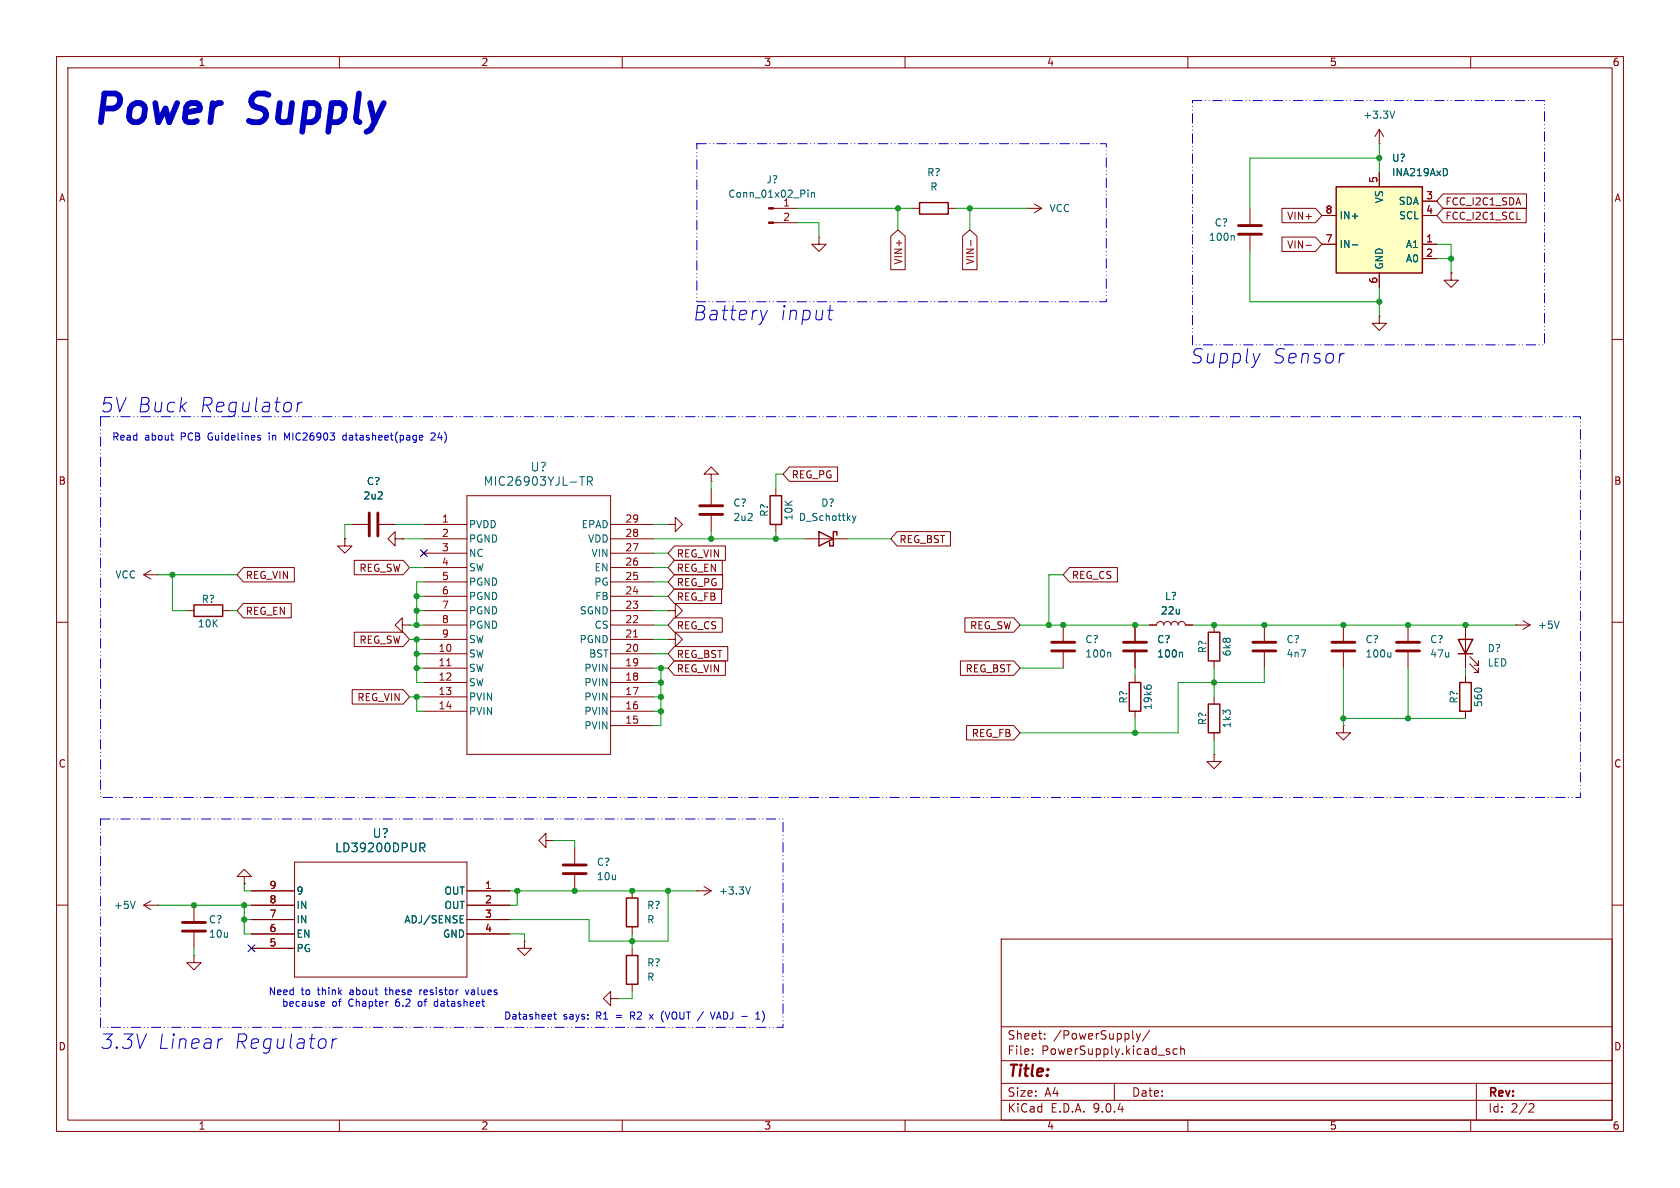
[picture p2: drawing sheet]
<svg xmlns="http://www.w3.org/2000/svg" width="297mm" height="210mm" viewBox="0 0 297 210" stroke-linecap="round" stroke-linejoin="round" font-family="sans-serif">
<g fill="none" stroke="#840000" stroke-width=".18">
<path d="M10 10h277v190h-277zM12 12h273v186h-273zM60 10v2M110 10v2M160 10v2M210 10v2M260 10v2M161.3 36.8h1.3M167.6 36.8h1.3M181.6 36.8h.1M181.6 36.8h2.5M182.9 36.1l1.2 .7"/>
<path d="M184.1 36.8l-1.2 .8M221 36.8v2.8M243.8 25.4h.1M243.8 22.9l-.7 1.2M243.8 22.9l.8 1.2M243.8 22.9v2.5M221 41.7v2.8M243.8 55.9v1.3h1.3l-1.3 1.2-1.2-1.2h1.2M243.8 55.9h.1M10 60h2M285 60h2M61 95.3v1.2h1.2l-1.2 1.3-1.3-1.3h1.3"/>
<path d="M61 95.3h.1M62.2 92.7h2.8M67.1 92.7h2.7M69.8 95.3v-1.3l-1.2 1.3 1.2 1.2v-1.2h1.3M71.1 95.3h.1M74.5 97.4l.8 .8M74.9 92.7h7.6M74.9 95.3h7.6M74.9 97.8h7.6M75.3 97.4l-.8 .8M82.5 87.6h25.4v45.8h-25.4zM107.9 92.7h7.7"/>
<path d="M107.9 95.3h7.7M107.9 97.8h7.7M118.1 92.7h1.3v1.3l1.2-1.3-1.2-1.3v1.3M118.1 92.7h.1M125.7 83.8h1.3l-1.3-1.2-1.2 1.2h1.2v1.3M125.7 85.1h.1M125.7 86.4v2.8M125.7 91.2v2.8M137.2 86.4v1.2M137.2 92.7v1.3M142.2 95.3h7.7M10 110h2"/>
<path d="M25.4 101.6l1.3 .8M25.4 101.6h2.5M26.7 100.8l-1.3 .8M27.9 101.6h.1M33 108h1.3M39.4 108h1.2M71.1 110.5v-1.3l-1.3 1.3 1.3 1.3v-1.3h1.3M72.4 110.5h.1M74.9 108h7.6M74.9 110.5h7.6M74.9 100.3h7.6M74.9 102.9h7.6"/>
<path d="M74.9 105.4h7.6M74.9 113h7.6M74.9 115.6h7.6M74.9 118.1h7.6M107.9 108h7.7M107.9 110.5h7.7M107.9 100.3h7.7M107.9 102.9h7.7M107.9 105.4h7.7M107.9 113h7.7M107.9 115.6h7.7M107.9 118.1h7.7"/>
<path d="M118.1 108h1.3v1.2l1.2-1.2-1.2-1.3v1.3M118.1 108h.1M118.1 113h1.3v1.3l1.2-1.3-1.2-1.2v1.2M118.1 113h.1M188 110.5v2.8M188 115.3v2.8M200.7 110.5v2.8M200.7 115.3v2.8M200.7 119.4v1.3M203.2 110.5h1.3a.64 .64 0 0 1 .6-.6 .64 .64 0 0 1 .6 .6 .64 .64 0 0 1 .7-.6 .64 .64 0 0 1 .6 .6 .64 .64 0 0 1 .6-.6 .64 .64 0 0 1 .7 .6 .64 .64 0 0 1 .6-.6 .64 .64 0 0 1 .6 .6h1.3M237.5 110.5v2.8M237.5 115.3v2.8"/>
<path d="M248.9 110.5v2.8M248.9 115.3v2.8M259.1 110.5v7.6M259.1 119.4v1.3M259.8 117.3l1.6 1.6v-.8v.8h-.8M259.8 116.1l1.6 1.5v-.8v.8h-.8M285 110h2M74.9 120.7h7.6M74.9 123.2h7.6M74.9 125.7h7.6M107.9 120.7h7.7M107.9 123.2h7.7"/>
<path d="M107.9 125.7h7.7M107.9 128.3h7.7M200.7 125.7v1.3M214.6 133.4v1.2h1.3l-1.3 1.3-1.2-1.3h1.2M214.6 133.4h.1M214.6 123.2v1.3M214.6 129.5v1.3M237.5 128.3v1.2h1.3l-1.3 1.3-1.3-1.3h1.3M237.5 128.3h.1M259.1 125.7v1.3M26.7 159.3l-1.3 .7M43.2 154.9h-1.3l1.3-1.2 1.2 1.2h-1.2v1.3"/>
<path d="M43.2 156.2h.1M44.4 157.5h7.7M52.1 152.4h30.4v20.3h-30.4zM82.5 157.5h7.7M96.5 148.6v1.3l-1.3-1.3 1.3-1.3v1.3h1.3M97.8 148.6h.1M101.6 149.9v2.8M101.6 154.7v2.8M111.8 157.5v1.3M123.2 157.5h.1M123.2 157.5h2.5M124.5 156.7l1.2 .8"/>
<path d="M125.7 157.5l-1.2 .7M10 160h2M25.4 160h2.5M25.4 160l1.3 .8M27.9 160h.1M34.3 168.9v1.3h-1.3l1.3 1.3 1.3-1.3h-1.3M34.3 168.9h.1M34.3 160v2.8M34.3 164.8v2.8M44.4 160h7.7M44.4 162.6h7.7M44.4 165.1h7.7"/>
<path d="M44.4 167.6h7.7M82.5 160h7.7M82.5 162.6h7.7M82.5 165.1h7.7M92.7 166.4v1.2h-1.3l1.3 1.3 1.3-1.3h-1.3M92.7 166.4h.1M107.9 176.5v1.3l-1.2-1.3 1.2-1.2v1.2h1.3M109.2 176.5h.1M111.8 163.8v1.3M111.8 167.6v1.3M111.8 174v1.3M177 166h108v32h-108z"/>
<path d="M285 160h2M60 198v2M110 198v2M160 198v2M177 194.5h108M177 191.5h108M177 187.5h108M177 181.5h108M182.5 186.3v.1M182.5 185.5v.1M184.7 183.6v.1M184.7 182.8v.1"/>
<path d="M197 191.5v3M200.9 182.7l.3 1M201.2 183.7l-.1 .4-.2 .1M201.6 182.7l-.4 1M203.2 182.1l-1.2 2M208.1 185.5l-.4-.1-.3 .3v.4l.1 .2h.6M208.7 185.5l.3-.1 .3 .1 .1 .9M208.7 184.9v1.5M210 198v2M260 198v2M261 191.5v6.5M270.5 195.1l.5 .1 .2 .3-1 1.1h1"/>
</g>
<path d="M162.6 35.8h5v2h-5zM136.1 87.6h2.1v5.1h-2.1zM144.8 94l2.5 1.3-2.5 1.2zM148 94.6v-.6h-.7v2.5h-.6v-.6M34.3 106.9h5.1v2.1h-5.1zM257.8 113h2.5l-1.2 2.6zM257.8 115.6h2.5M199.6 120.7h2.1v5h-2.1zM213.6 124.5h2v5h-2zM258.1 120.7h2v5h-2zM110.7 158.8h2.1v5h-2.1zM110.7 168.9h2.1v5.1h-2.1z" fill="none" stroke="#840000" stroke-width=".25"/>
<g fill="none" stroke="#840000" stroke-width=".51">
<path d="M218.9 39.9h4.1M218.9 41.4h4.1M65.3 90.7v4M66.8 90.7v4M123.7 90.9h4.1M123.7 89.4h4.1M185.9 115.1h4.1M185.9 113.5h4.1M198.6 115.1h4.1M198.6 113.5h4.1M235.5 115.1h4M235.5 113.5h4"/>
<path d="M246.9 115.1h4.1M246.9 113.5h4.1M99.6 152.9h4M99.6 154.4h4M32.3 163.1h4M32.3 164.6h4"/>
</g>
<g fill="none" stroke="#006464" stroke-width=".18">
<path d="M246.6 19.6l-.5 1.3M218 41.6l.2 .2v.7M102.5 84.3h.8M103.8 85.1l.8-.1 .1-.2-.1-.4-.2-.1h-.6v1.5M104.2 85.1l.5 .7M150.7 91.2l.3 .8M151 92l-.3 .4M151.3 91.2l-.3 .8M196.2 115.3l.2 .2v.6M208.9 115.3l.2 .2v.6M245.9 115.3v.8M245.9 116l-.2 .1"/>
<path d="M202.3 121.2v.3M202.7 121.3l.3-.2h.3l.2 .2M23.9 159.3l-.4 1.3M74.2 149h.6l.3 .3-.1 .5h-.8M74.6 149.8l.5 .8M132.7 156.8l-.4 1.3M81.3 162.5h.5M81.3 163.1h.7M81.3 161.9h.7"/>
</g>
<path d="M79 117.7h.7M112 112.6h.7" fill="none" stroke="#a90000" stroke-width=".18"/>
<path d="M236.2 33h15.3v15.3h-15.3z" fill="#ffffc2"/>
<path d="M236.2 33h15.3v15.3h-15.3zM213.6 111.8h2v5h-2z" fill="none" stroke="#840000" stroke-width=".25"/>
<g fill="none" stroke="#840000" stroke-width=".18">
<path d="M136.8 36.8h4.2M136.8 39.4h4.2M226.6 36.8h6l1.1 1.3-1.1 1.3h-6zM233.7 38.1h2.5M243.8 30.5v2.5M251.5 38.1h2.5M251.5 35.6h2.5M255.1 36.8h14.7v2.6h-14.7l-1.1-1.3zM255.1 34.3h14.8v2.5h-14.8l-1.1-1.2zM144.8 41.9v1.3h1.2l-1.2 1.3-1.3-1.3h1.3M144.8 41.9h.1M157.5 41.8l1.2-1.2 1.3 1.2v5.9h-2.5z"/>
<path d="M170.2 41.8l1.2-1.2 1.3 1.2v5.9h-2.5zM171.6 42.5v.9M226.6 41.9h6l1.1 1.3-1.1 1.3h-6zM230.9 43.4h.9M233.7 43.2h2.5M243.8 48.3v2.5M251.5 43.2h2.5M251.5 45.7h2.5M256.5 48.3v1.2h1.3l-1.3 1.3-1.2-1.3h1.2M256.5 48.3h.1M61 95.3h.1M62.2 92.7h2.8"/>
<path d="M62.6 99.1h8.7l1.1 1.2-1.1 1.3h-8.7zM67.1 92.7h2.7M71.1 95.3h.1M119.2 99.1h8.5v2.5h-8.5l-1.1-1.3zM119.2 96.5h9v2.6h-9l-1.1-1.3zM139.5 82.5h8.6v2.6h-8.6l-1.1-1.3zM158.6 94h9.4v2.5h-9.4l-1.1-1.2zM43 100.3h9v2.6h-9l-1.1-1.3zM43 106.7h8.5v2.5h-8.5l-1.1-1.2zM62.6 111.8h8.7l1.1 1.2-1.1 1.3h-8.7zM119.2 104.1h8.4v2.6h-8.4l-1.1-1.3zM119.2 114.3h9.5v2.5h-9.5l-1.1-1.2z"/>
<path d="M119.2 109.2h8.5v2.6h-8.5l-1.1-1.3zM119.2 101.6h8.6v2.5h-8.6l-1.1-1.2zM119.2 116.8h9v2.6h-9l-1.1-1.3zM169.8 116.8h9.4l1.1 1.3-1.1 1.3h-9.4zM170.6 109.2h8.6l1.1 1.3-1.1 1.3h-8.6zM189.1 100.3h8.4v2.6h-8.4l-1.1-1.3zM200.7 110.5v2.8M200.7 115.3v2.8M203.2 110.5h1.3M209.5 110.5h1.3M214.6 110.5v1.3M214.6 116.8v1.3"/>
<path d="M223.5 110.5v2.8M223.5 115.3v2.8M268 110.5h.1M268 110.5h2.5M269.2 109.7l1.3 .8M270.5 110.5l-1.3 .8M62.3 121.9h9l1.1 1.3-1.1 1.3h-9zM170.9 128.3h8.3l1.1 1.2-1.1 1.3h-8.3zM43.2 156.2h.1M44.4 157.5h7.7M82.5 157.5h7.7M44.4 160h7.7"/>
<path d="M44.4 162.6h7.7M44.4 165.1h7.7M44.4 167.6h7.7M82.5 160h7.7M82.5 162.6h7.7M82.5 165.1h7.7"/>
</g>
<g fill="none" stroke="#006464" stroke-width=".18">
<path d="M142.8 33.6v.1M142.8 34v.9M143.4 34v.9M143.4 34.1l.2-.1 .3 .1 .1 .8M255.6 29.9l.3 .4-.3 .7M239.1 43.3h.9M208.9 115.3l.2 .2v.6M275.6 109.8l-.4 1.3M74.2 149h.6l.3 .3-.1 .5h-.8M74.6 149.8l.5 .8M81.3 162.5h.5M81.3 163.1h.7"/>
<path d="M81.3 161.9h.7"/>
</g>
<g fill="#840000" stroke="#840000" stroke-width=".18">
<path d="M135.9 36.7h.9v.3h-.9z"/>
<path d="M135.9 39.2h.9v.3h-.9z"/>
</g>
<path d="M221.5 115.1h4.1M221.5 113.5h4.1" fill="none" stroke="#840000" stroke-width=".51"/>
<g fill="none" stroke="#009600" stroke-width=".18">
<path d="M141 36.8h20.3M141 39.4h3.8v2.5M158.7 36.8v3.8M168.9 36.8h12.7M171.4 36.8v3.8M243.8 25.4v5.1M243.8 27.9h-22.8v8.9M221 44.5v8.8h22.8M243.8 50.8v5.1M254 45.7h2.5M254 43.2h2.5v5.1M62.2 92.7h-1.2v2.6"/>
<path d="M69.8 92.7h5.1M71.1 95.3h3.8M115.6 95.3h26.6M115.6 97.8h2.5M115.6 92.7h2.5M125.7 85.1v1.3M125.7 94v1.3M137.2 94v1.3M138.4 83.8h-1.2v2.6M149.9 95.3h7.6M27.9 101.6h14M30.5 101.6v6.4h2.5"/>
<path d="M40.6 108h1.3M72.4 113h2.5M72.4 110.5h2.5M72.4 100.3h2.5M73.7 113v7.7h1.2M73.7 118.1h1.2M73.7 115.6h1.2M73.7 108h1.2M73.7 105.4h1.2M74.9 102.9h-1.2v7.6M115.6 113h2.5M115.6 110.5h2.5"/>
<path d="M115.6 118.1h2.5M115.6 115.6h2.5M115.6 108h2.5M115.6 102.9h2.5M115.6 105.4h2.5M115.6 100.3h2.5M116.8 118.1v10.2h-1.2M180.3 110.5h22.9M180.3 118.1h7.7M188 101.6h-2.6v8.9M200.7 118.1v1.3M210.8 110.5h57.2"/>
<path d="M214.6 118.1v5.1M223.5 118.1v2.6h-15.2v8.8h-28M237.5 118.1v10.2M248.9 118.1v8.9M259.1 118.1v1.3M72.4 123.2h2.5M73.7 123.2v2.5h1.2M115.6 125.7h1.2M115.6 123.2h1.2M115.6 120.7h1.2M200.7 127v2.5M214.6 130.8v2.6"/>
<path d="M237.5 127h21.6M43.2 156.2v1.3h1.2M90.2 157.5h33M91.4 157.5v2.5h-1.2M97.8 148.6h3.8v1.3M118.1 157.5v8.9h-14v-3.8h-13.9M27.9 160h16.5M34.3 167.6v1.3M43.2 162.6h1.2M43.2 160v5.1h1.2M90.2 165.1h2.5v1.3M111.8 165.1v2.5"/>
<path d="M111.8 175.3v1.2h-2.6"/>
</g>
<path d="M74.3 97.2l1.2 1.2M75.5 97.2l-1.2 1.2M43.8 167l1.3 1.2M45.1 167l-1.3 1.2" fill="none" stroke="#000084" stroke-width=".18"/>
<g fill="none" stroke="#0000c2" stroke-width=".18">
<path d="M135.7 54.8l-.8 1.7M146.3 54.8h1M146.8 56.5h.3M30.2 77h.5M30.5 77.8h.2M45.9 77.4l.2 .2-.2 .2M45.9 77h.1M50.7 77.4l-.4-.9v1.3M52.7 71.1l-.2 1.7M53.4 71.1a.75 .75 0 0 0-.8 .5M61.1 77h-.4l-.1 .2 .1 .5 .4 .1M74.2 77h.4l.1 .3-.6 .1"/>
<path d="M74.2 77.7h.5M76.8 76.6l-.4-.1-.2 .2M76.9 77.1l-.8 .7h.8M56.9 177l.4 .1 .1 .2-.6 .2M57.3 177.8l-.4 .1M74.2 175v.8M74.5 175l-.3 .2M76.9 177.1l-.1 .2 .1 .5M82.3 175l.3 .8 .3-.8M97.9 179.3h.5M98.1 178.9v1.1l.3 .2M114.8 179.3l.7 .9"/>
<path d="M115.5 179.3l-.7 .9M117.3 178.7l-.3 .6M125.6 178.9l.4 1.3 .4-1.3M133.6 179.3l.4-.4v1.3M134.8 178.7a1.46 1.46 0 0 1 0 1.9M39.1 183.6h.2M58.8 183.6l-.2 1.7M59.5 183.6a.75 .75 0 0 0-.7 .5M117 180.1l.3 .5M133.6 180.2h.7"/>
</g>
<path d="M210.8 17.8h62.2v43.2h-62.2zM123.2 25.4h72.4v27.9h-72.4zM17.8 73.7h261.6v67.3h-261.6zM17.8 144.8h120.6v36.8h-120.6z" fill="none" stroke="#0000c2" stroke-width=".18" stroke-dasharray="1.7 .6 0 .6 0 .6"/>
<g fill="#009600" stroke="#009600" stroke-width=".18">
<circle cx="30.5" cy="101.6" r=".46"/>
<circle cx="43.2" cy="162.6" r=".46"/>
<circle cx="43.2" cy="160" r=".46"/>
<circle cx="34.3" cy="160" r=".46"/>
<circle cx="73.7" cy="123.2" r=".46"/>
<circle cx="73.7" cy="118.1" r=".46"/>
<circle cx="116.8" cy="125.7" r=".46"/>
<circle cx="73.7" cy="108" r=".46"/>
<circle cx="73.7" cy="105.4" r=".46"/>
<circle cx="101.6" cy="157.5" r=".46"/>
<circle cx="91.4" cy="157.5" r=".46"/>
<circle cx="111.8" cy="166.4" r=".46"/>
<circle cx="111.8" cy="157.5" r=".46"/>
<circle cx="118.1" cy="157.5" r=".46"/>
<circle cx="116.8" cy="123.2" r=".46"/>
<circle cx="116.8" cy="120.7" r=".46"/>
<circle cx="116.8" cy="118.1" r=".46"/>
<circle cx="137.2" cy="95.3" r=".46"/>
<circle cx="243.8" cy="27.9" r=".46"/>
<circle cx="256.5" cy="45.7" r=".46"/>
<circle cx="158.7" cy="36.8" r=".46"/>
<circle cx="171.4" cy="36.8" r=".46"/>
<circle cx="243.8" cy="53.3" r=".46"/>
<circle cx="125.7" cy="95.3" r=".46"/>
<circle cx="73.7" cy="110.5" r=".46"/>
<circle cx="73.7" cy="113" r=".46"/>
<circle cx="73.7" cy="115.6" r=".46"/>
<circle cx="237.5" cy="110.5" r=".46"/>
<circle cx="223.5" cy="110.5" r=".46"/>
<circle cx="248.9" cy="127" r=".46"/>
<circle cx="259.1" cy="110.5" r=".46"/>
<circle cx="214.6" cy="110.5" r=".46"/>
<circle cx="237.5" cy="127" r=".46"/>
<circle cx="248.9" cy="110.5" r=".46"/>
<circle cx="214.6" cy="120.7" r=".46"/>
<circle cx="200.7" cy="129.5" r=".46"/>
<circle cx="200.7" cy="110.5" r=".46"/>
<circle cx="188" cy="110.5" r=".46"/>
<circle cx="185.4" cy="110.5" r=".46"/>
</g>
<g font-size="7.1" fill="#0000c2">
<text x="15.6" y="23.4">Power</text>
<text x="44" y="23.4">Supply</text>
</g>
<g font-size="3.5" fill="#0000c2">
<text x="122.4" y="56.9">Battery</text>
<text x="137.8" y="56.9">input</text>
<text x="210.4" y="64.5">Supply</text>
<text x="224.8" y="64.5">Sensor</text>
<text x="17.7" y="73.1">5V Buck</text>
<text x="35.1" y="73.1">Regulator</text>
<text x="17.6" y="185.7">3.3V Linear</text>
<text x="41.3" y="185.7">Regulator</text>
</g>
<text font-size="2.8" fill="#840000" x="178" y="190.9">Title:</text>
<g font-size="2.1" fill="#006464">
<text x="93.7" y="83.5">U?</text>
<text x="85.4" y="86.1">MIC26903YJL-TR</text>
<text x="65.8" y="148.3">U?</text>
<text x="59.1" y="150.9">LD39200DPUR</text>
</g>
<g font-size="2.1" fill="#840000">
<text x="178" y="184">Sheet:</text>
<text x="186.2" y="184">/PowerSupply/</text>
<text x="178" y="186.7">File:</text>
<text x="184.1" y="186.7">PowerSupply.kicad_sch</text>
<text x="178" y="196.9">KiCad</text>
<text x="178" y="194.1">Size:</text>
<text x="184.7" y="194.1">A4</text>
<text x="185.7" y="196.9">E.D.A.</text>
<text x="193.3" y="196.9">9.0.4</text>
<text x="200" y="194.1">Date:</text>
<text x="263" y="194.3">Rev:</text>
<text x="263" y="196.9">Id:</text>
<text x="267.1" y="196.9">2/2</text>
</g>
<g font-size="1.8" fill="#840000">
<text x="35" y="11.9">1</text>
<text x="85" y="11.9">2</text>
<text x="135" y="11.9">3</text>
<text x="185" y="11.9">4</text>
<text x="235" y="11.9">5</text>
<text x="285" y="11.9">6</text>
<text x="10.3" y="35.9">A</text>
<text x="285.3" y="35.9">A</text>
<text x="227.5" y="39.1">VIN+</text>
<text x="255.4" y="39.1">FCC_I2C1_SCL</text>
<text x="255.4" y="36.5">FCC_I2C1_SDA</text>
<text x="159.7" y="46.9" transform="rotate(-90 159.7 46.9)">VIN+</text>
<text x="172.4" y="46.9" transform="rotate(-90 172.4 46.9)">VIN-</text>
<text x="227.5" y="44.1">VIN-</text>
<text x="10.3" y="85.9">B</text>
<text x="139.9" y="84.8">REG_PG</text>
<text x="285.3" y="85.9">B</text>
<text x="63.4" y="101.3">REG_SW</text>
<text x="119.5" y="101.3">REG_EN</text>
<text x="119.5" y="98.7">REG_VIN</text>
<text x="158.9" y="96.2">REG_BST</text>
<text x="43.3" y="102.6">REG_VIN</text>
<text x="119.5" y="106.4">REG_FB</text>
<text x="119.5" y="103.8">REG_PG</text>
<text x="189.4" y="102.6">REG_CS</text>
<text x="43.3" y="108.9">REG_EN</text>
<text x="63.4" y="114">REG_SW</text>
<text x="119.5" y="111.4">REG_CS</text>
<text x="171.4" y="111.4">REG_SW</text>
<text x="119.5" y="116.5">REG_BST</text>
<text x="119.5" y="119.1">REG_VIN</text>
<text x="170.6" y="119.1">REG_BST</text>
<text x="63.1" y="124.1">REG_VIN</text>
<text x="171.7" y="130.5">REG_FB</text>
<text x="10.3" y="135.9">C</text>
<text x="285.3" y="135.9">C</text>
<text x="10.3" y="185.9">D</text>
<text x="285.3" y="185.9">D</text>
<text x="35" y="199.9">1</text>
<text x="85" y="199.9">2</text>
<text x="135" y="199.9">3</text>
<text x="185" y="199.9">4</text>
<text x="235" y="199.9">5</text>
<text x="285" y="199.9">6</text>
</g>
<g font-size="1.8" fill="#006464">
<text x="240.9" y="21.2">+3.3V</text>
<text x="246" y="28.8">U?</text>
<text x="128.7" y="35.2">Conn_01x02_Pin</text>
<text x="135.4" y="32.6">J?</text>
<text x="163.8" y="31.3">R?</text>
<text x="164.4" y="33.9">R</text>
<text x="246" y="31.3">INA219AxD</text>
<text x="138.4" y="36.6">1</text>
<text x="185.4" y="37.7">VCC</text>
<text x="214.6" y="40.2">C?</text>
<text x="236.7" y="39">IN+</text>
<text x="244.7" y="36" transform="rotate(-90 244.7 36)">VS</text>
<text x="247.2" y="36.4">SDA</text>
<text x="247.2" y="39">SCL</text>
<text x="213.6" y="42.8">100n</text>
<text x="236.7" y="44">IN-</text>
<text x="244.7" y="47.8" transform="rotate(-90 244.7 47.8)">GND</text>
<text x="248.5" y="44">A1</text>
<text x="248.5" y="46.6">A0</text>
<text x="64.2" y="88.5">2u2</text>
<text x="64.8" y="86">C?</text>
<text x="129.5" y="89.8">C?</text>
<text x="145.1" y="89.8">D?</text>
<text x="82.8" y="93.6">PVDD</text>
<text x="102.7" y="93.6">EPAD</text>
<text x="129.5" y="92.3">2u2</text>
<text x="136" y="91.5" transform="rotate(-90 136 91.5)">R?</text>
<text x="140.3" y="92.1" transform="rotate(-90 140.3 92.1)">10K</text>
<text x="141.1" y="92.3">D_Schottky</text>
<text x="82.8" y="96.1">PGND</text>
<text x="82.8" y="98.7">NC</text>
<text x="82.8" y="101.2">SW</text>
<text x="103.9" y="96.1">VDD</text>
<text x="104.5" y="98.7">VIN</text>
<text x="105" y="101.2">EN</text>
<text x="20.3" y="102.5">VCC</text>
<text x="35.5" y="106.8">R?</text>
<text x="82.8" y="103.7">PGND</text>
<text x="82.8" y="106.3">PGND</text>
<text x="105" y="103.7">PG</text>
<text x="105.1" y="106.3">FB</text>
<text x="205.8" y="106.3">L?</text>
<text x="34.9" y="111.1">10K</text>
<text x="82.8" y="108.8">PGND</text>
<text x="82.8" y="111.4">PGND</text>
<text x="82.8" y="113.9">SW</text>
<text x="102.4" y="113.9">PGND</text>
<text x="102.4" y="108.8">SGND</text>
<text x="105" y="111.4">CS</text>
<text x="191.8" y="113.9">C?</text>
<text x="204.5" y="113.9">C?</text>
<text x="205.1" y="108.8">22u</text>
<text x="227.3" y="113.9">C?</text>
<text x="241.3" y="113.9">C?</text>
<text x="252.7" y="113.9">C?</text>
<text x="271.8" y="111.4">+5V</text>
<text x="82.8" y="116.4">SW</text>
<text x="82.8" y="119">SW</text>
<text x="103.2" y="119">PVIN</text>
<text x="104" y="116.4">BST</text>
<text x="191.8" y="116.4">100n</text>
<text x="204.5" y="116.4">100n</text>
<text x="213.5" y="115.6" transform="rotate(-90 213.5 115.6)">R?</text>
<text x="217.8" y="116.1" transform="rotate(-90 217.8 116.1)">6k8</text>
<text x="227.3" y="116.4">4n7</text>
<text x="241.3" y="116.4">100u</text>
<text x="252.7" y="116.4">47u</text>
<text x="262.9" y="118">LED</text>
<text x="262.9" y="115.5">D?</text>
<text x="82.8" y="121.5">SW</text>
<text x="82.8" y="124.1">PVIN</text>
<text x="103.2" y="121.5">PVIN</text>
<text x="103.2" y="124.1">PVIN</text>
<text x="199.5" y="124.5" transform="rotate(-90 199.5 124.5)">R?</text>
<text x="203.8" y="125.6" transform="rotate(-90 203.8 125.6)">19k6</text>
<text x="257.9" y="124.5" transform="rotate(-90 257.9 124.5)">R?</text>
<text x="262.2" y="125.1" transform="rotate(-90 262.2 125.1)">560</text>
<text x="82.8" y="126.6">PVIN</text>
<text x="103.2" y="126.6">PVIN</text>
<text x="103.2" y="129.1">PVIN</text>
<text x="213.5" y="128.3" transform="rotate(-90 213.5 128.3)">R?</text>
<text x="217.8" y="128.8" transform="rotate(-90 217.8 128.8)">1k3</text>
<text x="105.4" y="153.3">C?</text>
<text x="105.4" y="155.8">10u</text>
<text x="20" y="160.9">+5V</text>
<text x="52.3" y="158.3">9</text>
<text x="52.3" y="160.9">IN</text>
<text x="78.5" y="158.3">OUT</text>
<text x="78.5" y="160.9">OUT</text>
<text x="114.3" y="160.9">R?</text>
<text x="127" y="158.3">+3.3V</text>
<text x="36.8" y="163.4">C?</text>
<text x="36.8" y="166">10u</text>
<text x="52.3" y="163.4">IN</text>
<text x="52.3" y="166">EN</text>
<text x="71.4" y="163.4">ADJ/SENSE</text>
<text x="78.2" y="166">GND</text>
<text x="114.3" y="163.4">R</text>
<text x="52.3" y="168.5">PG</text>
<text x="114.3" y="171">R?</text>
<text x="114.3" y="173.6">R</text>
</g>
<g font-size="1.8" fill="#a90000">
<text x="243.6" y="32.5" transform="rotate(-90 243.6 32.5)">5</text>
<text x="252" y="35.3">3</text>
<text x="138.4" y="39.1">2</text>
<text x="234.2" y="37.8">8</text>
<text x="252" y="37.8">4</text>
<text x="234.2" y="42.9">7</text>
<text x="252" y="42.9">1</text>
<text x="252" y="45.5">2</text>
<text x="243.6" y="50.2" transform="rotate(-90 243.6 50.2)">6</text>
<text x="78" y="92.5">1</text>
<text x="78" y="95">2</text>
<text x="110.4" y="92.5">29</text>
<text x="110.4" y="95">28</text>
<text x="78" y="97.5">3</text>
<text x="78" y="100.1">4</text>
<text x="110.4" y="97.5">27</text>
<text x="110.4" y="100.1">26</text>
<text x="78" y="102.6">5</text>
<text x="78" y="105.2">6</text>
<text x="78" y="107.7">7</text>
<text x="110.4" y="102.6">25</text>
<text x="110.4" y="105.2">24</text>
<text x="110.4" y="107.7">23</text>
<text x="78" y="110.2">8</text>
<text x="78" y="112.8">9</text>
<text x="110.4" y="110.2">22</text>
<text x="110.4" y="112.8">21</text>
<text x="77.4" y="115.3">10</text>
<text x="77.4" y="117.9">11</text>
<text x="110.4" y="115.3">20</text>
<text x="110.4" y="117.9">19</text>
<text x="77.4" y="120.4">12</text>
<text x="77.4" y="122.9">13</text>
<text x="77.4" y="125.5">14</text>
<text x="110.4" y="120.4">18</text>
<text x="110.4" y="122.9">17</text>
<text x="110.4" y="125.5">16</text>
<text x="110.4" y="128">15</text>
<text x="47.6" y="157.2">9</text>
<text x="47.6" y="159.8">8</text>
<text x="85.7" y="157.2">1</text>
<text x="85.7" y="159.8">2</text>
<text x="47.6" y="162.3">7</text>
<text x="47.6" y="164.8">6</text>
<text x="47.6" y="167.4">5</text>
<text x="85.7" y="162.3">3</text>
<text x="85.7" y="164.8">4</text>
</g>
<g font-size="1.8" fill="#0000c2">
<text x="19.7" y="78.1">Read</text>
<text x="25.6" y="78.1">about</text>
<text x="32.1" y="78.1">PCB</text>
<text x="37" y="78.1">Guidelines</text>
<text x="48" y="78.1">in</text>
<text x="50.9" y="78.1">MIC26903</text>
<text x="61.5" y="78.1">datasheet(page</text>
<text x="77.3" y="78.1">24)</text>
<text x="47.4" y="176.1">Need</text>
<text x="49.8" y="178.2">because</text>
<text x="53.2" y="176.1">to</text>
<text x="56.3" y="176.1">think</text>
<text x="58.7" y="178.2">of</text>
<text x="61.7" y="178.2">Chapter</text>
<text x="62.1" y="176.1">about</text>
<text x="68.6" y="176.1">these</text>
<text x="70.2" y="178.2">6.2</text>
<text x="74.4" y="178.2">of</text>
<text x="74.8" y="176.1">resistor</text>
<text x="77.4" y="178.2">datasheet</text>
<text x="83.2" y="176.1">values</text>
<text x="89" y="180.4">Datasheet</text>
<text x="99.5" y="180.4">says:</text>
<text x="105.5" y="180.4">R1</text>
<text x="109.1" y="180.4">=</text>
<text x="111.9" y="180.4">R2</text>
<text x="115.5" y="180.4">x</text>
<text x="117.7" y="180.4">(VOUT /</text>
<text x="127" y="180.4">VADJ -</text>
</g>
</svg>
